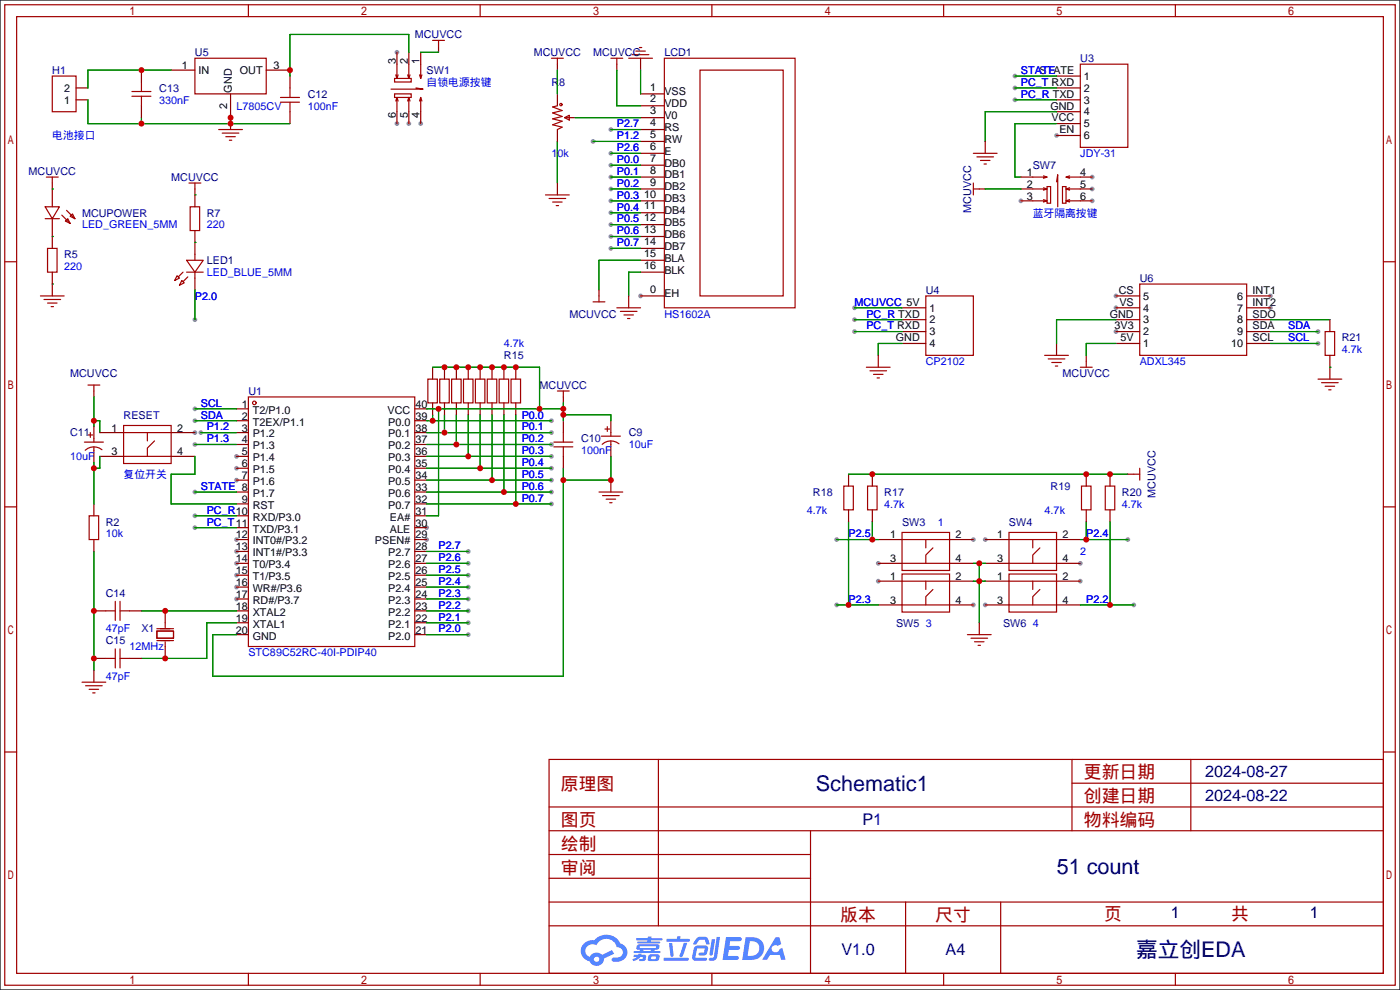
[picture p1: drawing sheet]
<svg xmlns="http://www.w3.org/2000/svg" width="299mm" height="212mm" viewBox="0 0 299 212" stroke-linecap="round" stroke-linejoin="round" font-family="sans-serif">
<path d="M0 0h299.2v211.6h-299.2z" fill="#fff" stroke="#000" stroke-width=".25"/>
<g fill="#999">
<circle cx="50.5" cy="97.5" r=".51"/>
<circle cx="50.5" cy="100.1" r=".51"/>
<circle cx="50.5" cy="102.6" r=".51"/>
<circle cx="50.5" cy="115.3" r=".51"/>
<circle cx="50.5" cy="117.9" r=".51"/>
<circle cx="50.5" cy="120.4" r=".51"/>
<circle cx="50.5" cy="122.9" r=".51"/>
<circle cx="50.5" cy="125.5" r=".51"/>
<circle cx="50.5" cy="128" r=".51"/>
<circle cx="91.2" cy="115.3" r=".51"/>
<circle cx="91.2" cy="112.8" r=".51"/>
<circle cx="225.8" cy="29" r=".51"/>
<circle cx="271.5" cy="63.2" r=".51"/>
<circle cx="271.5" cy="65.8" r=".51"/>
<circle cx="238.5" cy="63.2" r=".51"/>
<circle cx="238.5" cy="65.8" r=".51"/>
<circle cx="238.5" cy="70.9" r=".51"/>
<circle cx="84.8" cy="11.2" r=".51"/>
<circle cx="89.9" cy="26.4" r=".51"/>
<circle cx="87.4" cy="26.4" r=".51"/>
<circle cx="84.8" cy="26.4" r=".51"/>
<circle cx="136.9" cy="63.2" r=".51"/>
<circle cx="41.7" cy="92.5" r=".51"/>
<circle cx="208" cy="115.3" r=".51"/>
<circle cx="187.7" cy="120.4" r=".51"/>
<circle cx="187.7" cy="124.2" r=".51"/>
<circle cx="208" cy="129.3" r=".51"/>
<circle cx="210.6" cy="115.3" r=".51"/>
<circle cx="230.9" cy="120.4" r=".51"/>
<circle cx="230.9" cy="124.2" r=".51"/>
<circle cx="210.6" cy="129.3" r=".51"/>
<circle cx="218.2" cy="42.9" r=".51"/>
<circle cx="233.4" cy="37.8" r=".51"/>
<circle cx="233.4" cy="40.4" r=".51"/>
<circle cx="233.4" cy="42.9" r=".51"/>
<circle cx="182.6" cy="65.8" r=".51"/>
<circle cx="182.6" cy="68.3" r=".51"/>
<circle cx="182.6" cy="70.9" r=".51"/>
<circle cx="41.7" cy="110.2" r=".51"/>
<circle cx="41.7" cy="112.8" r=".51"/>
<circle cx="281.7" cy="73.4" r=".51"/>
<circle cx="281.7" cy="70.9" r=".51"/>
<circle cx="41.7" cy="87.4" r=".51"/>
<circle cx="41.7" cy="89.9" r=".51"/>
<circle cx="41.7" cy="105.2" r=".51"/>
<circle cx="216.9" cy="16.3" r=".51"/>
<circle cx="216.9" cy="18.8" r=".51"/>
<circle cx="216.9" cy="21.3" r=".51"/>
<circle cx="117.9" cy="89.9" r=".51"/>
<circle cx="117.9" cy="92.5" r=".51"/>
<circle cx="117.9" cy="95" r=".51"/>
<circle cx="117.9" cy="97.5" r=".51"/>
<circle cx="117.9" cy="100.1" r=".51"/>
<circle cx="117.9" cy="102.6" r=".51"/>
<circle cx="117.9" cy="105.2" r=".51"/>
<circle cx="117.9" cy="107.7" r=".51"/>
<circle cx="130.6" cy="35.3" r=".51"/>
<circle cx="130.6" cy="37.8" r=".51"/>
<circle cx="130.6" cy="40.4" r=".51"/>
<circle cx="130.6" cy="42.9" r=".51"/>
<circle cx="130.6" cy="45.5" r=".51"/>
<circle cx="130.6" cy="48" r=".51"/>
<circle cx="130.6" cy="50.5" r=".51"/>
<circle cx="130.6" cy="53.1" r=".51"/>
<circle cx="130.6" cy="32.8" r=".51"/>
<circle cx="126.7" cy="30.2" r=".51"/>
<circle cx="130.6" cy="27.7" r=".51"/>
<circle cx="100.1" cy="117.9" r=".51"/>
<circle cx="100.1" cy="120.4" r=".51"/>
<circle cx="100.1" cy="122.9" r=".51"/>
<circle cx="100.1" cy="125.5" r=".51"/>
<circle cx="100.1" cy="128" r=".51"/>
<circle cx="100.1" cy="130.6" r=".51"/>
<circle cx="100.1" cy="133.1" r=".51"/>
<circle cx="100.1" cy="135.6" r=".51"/>
<circle cx="41.7" cy="68.3" r=".51"/>
<circle cx="178.8" cy="115.3" r=".51"/>
<circle cx="178.8" cy="129.3" r=".51"/>
<circle cx="241" cy="115.3" r=".51"/>
<circle cx="242.3" cy="129.3" r=".51"/>
<circle cx="41.7" cy="95" r=".51"/>
<circle cx="42.9" cy="92.5" r=".51"/>
</g>
<g fill="none" stroke="#a10000" stroke-width=".25">
<path d="M1 1h297.2v209.6h-297.2zM3.6 3.6h292.1v204.4h-292.1zM53.1 1v2.6M102.6 1v2.6M152.1 1v2.6M201.7 1v2.6M251.2 1v2.6M1 55.9h2.6M295.7 55.9h2.5M1 108.3h2.6M295.7 108.3h2.5M1 160.7h2.6"/>
<path d="M117.3 162.3h178.4v45.7h-178.4zM117.3 177.5h178.4M117.3 172.5h178.4M140.7 162.3v35.6M173.2 177.5v30.5M229.1 162.3v15.2M229.1 167.4h66.6M254.5 162.3v15.2M295.7 160.7h2.5M117.3 182.6h55.9M117.3 197.9h178.4M117.3 192.8h178.4"/>
<path d="M117.3 187.7h55.9M193.5 192.8v15.2M213.9 192.8v15.2M53.1 208v2.6M102.6 208v2.6M152.1 208v2.6M201.7 208v2.6M251.2 208v2.6"/>
</g>
<g fill="#5487ff">
<path d="M155.2 200.3h2.6a.48 .48 0 0 1 .7 .4 .48 .48 0 0 1-.6 .4h-1.8l-.2 1.1h1.9a.43 .43 0 0 1 .4 .4 .43 .43 0 0 1-.5 .4h-1.9l-.2 1.3h1.7a.45 .45 0 0 1 .5 .2 .45 .45 0 0 1-.1 .6h-3.3z"/>
<path d="M165.7 200.3h.9l.4 1.5-.8 .3a.84 .84 0 0 0-1.2 .3 .84 .84 0 0 0 .4 1.1 .84 .84 0 0 0 1.1-.4l.1-.2 .6-.3 .7 2.5h-1l-.2-1h-2.1l-.6 1h-1.1z"/>
<path d="M152.1 200.8h.7l-.5 3.1a.36 .36 0 0 1-.3 .3 .36 .36 0 0 1-.4-.3z"/>
<path d="M153.2 200.2h.7l-.6 4.3a1.13 1.13 0 0 1-1.8 .6l.2-.4h.7l.2-.2z"/>
<path d="M148.9 200.6l.6-.4h1a.77 .77 0 0 1 .9 .5l.3 1-.2 .2h-.5l-.3-.9-.2-.2-1 .1-.7 1-.6-.1-.1-.2z"/>
<path d="M148.4 202.4l.6-.3h1.7a.81 .81 0 0 1 .7 .5 .81 .81 0 0 1-.2 .8 .81 .81 0 0 1-.9 .8h-.7a.32 .32 0 0 1-.3-.3 .32 .32 0 0 1 .4-.3h.7l.2-.9-1.6 .1-.4 1.8 2.2 .1a.32 .32 0 0 1 .3 .4 .32 .32 0 0 1-.4 .2h-2.2l-.5-.3-.1-.5z"/>
<path d="M141.9 204.7h5a.33 .33 0 0 1 .3 .3 .33 .33 0 0 1-.3 .3h-4.9l-.2-.1z"/>
<path d="M146.1 201.5h.8l-.7 2a.98 .98 0 0 1-.7 1.1l-.3-.3z"/>
<path d="M143 201.6h.7l.3 2.5a.34 .34 0 0 1-.3 .4 .34 .34 0 0 1-.4-.3z"/>
<path d="M142.5 200.7h2.1l.3-.6h.6l-.1 .6h1.7a.32 .32 0 0 1 .4 .3 .32 .32 0 0 1-.4 .3h-4.5l-.2-.2z"/>
<path d="M135.5 204.1h.9l.1-.3h.6v.3h.8a.82 .82 0 0 1-.5 1.3h-.8v-.4l.7-.1 .1-.3a.68 .68 0 0 0-1 .4l-1.1 .4-.1-.4 .9-.5h-.7z"/>
<path d="M136 200.5h2.4l.1-.3h.7v.3h2.2l.2 .3-.2 .2h-2.3v.2h1.8l.2 .3-.2 .1h-4.5l-.1-.4h2l.1-.2h-2.3l-.1-.2z"/>
<path d="M159.4 200.3l-.8 4.9h1.7a2.5 2.5 0 0 0 3-2.5 2.5 2.5 0 0 0-3.1-2.4zM160.3 201.1a1.61 1.61 0 0 1 2 1.5 1.61 1.61 0 0 1-1.8 1.7h-.7z"/>
<path d="M136.2 202a.55 .55 0 0 0-.2 .8 .55 .55 0 0 0 .7 .2l.1 .3h-1.3v.3l5.4 .1 .3-.2-.2-.2h-1.2l.2-.3a.7 .7 0 0 0 .8-.3 .7 .7 0 0 0 0-.8l-4.2-.1zM136.8 202.3l3.3-.1 .1 .1-.2 .3h-3.2zM137.5 203h1.7l-.2 .3h-1.4z"/>
<path d="M138.6 204.2a1.05 1.05 0 0 0 0 1.2 2.91 2.91 0 0 0 2.2-.2 .98 .98 0 0 0 0-1.2h-1.6zM139.2 204.5l.9-.1 .1 .4-.2 .2-.8-.1z"/>
<path d="M124.9 201.6a2.23 2.23 0 0 0-.7 2.3 2.23 2.23 0 0 0 1.8 1.6 1.58 1.58 0 0 0 1.8 .9 1.58 1.58 0 0 0 1.3-1.5l2.2-1.1-.5-.7-2.1 1a1.65 1.65 0 0 0-2.7 .4 1.45 1.45 0 0 1-.8-1.9 1.45 1.45 0 0 1 2-.7l.3 .1a2.3 2.3 0 0 1 2.3-1.3 2.3 2.3 0 0 1 2 1.7 1.12 1.12 0 0 1 1.3 1 1.12 1.12 0 0 1-1.1 1.2h-.7a.45 .45 0 0 0-.6 .4 .45 .45 0 0 0 .5 .5 2.21 2.21 0 0 0 2.2-.5 2.21 2.21 0 0 0 .5-2.3 2.13 2.13 0 0 0-1.3-1.1 3.3 3.3 0 0 0-5.6-.7l-1.1 .1zM127 205a.57 .57 0 0 1 1.1 0 .57 .57 0 0 1-1.1 0z"/>
</g>
<g fill="none" stroke="#a10000" stroke-width=".25">
<path d="M11.2 16.3h5.1v7.6h-5.1zM28.2 19.6h4.1M30.2 17.5v2.1M41.7 12.4h15.2v7.7h-15.2zM62 18.8v2M84.3 16.8h3.6v.7h-3.6zM84.8 13.7v3.1l-.2-.8M85.1 16l-.3 .8M87.4 13.7v3.1l-.3-.8M87.6 16l-.2 .8M88.9 18.8l1.5 .3h-6.8M89.9 13.7v3.1l-.2-.8"/>
<path d="M90.2 16l-.3 .8M92.5 8.6h2.5M93.7 8.6v1.3M117.9 12.4h2.5M119.1 12.4v1.3M130.6 12.4h2.5M131.8 12.4v1.3M134.4 12.4h5M135.1 11.7h3.6M135.9 10.9h2M136.7 10.2h.5M142 12.4h27.9v53.4h-27.9z"/>
<path d="M149.6 15h17.8v48.2h-17.8zM230.9 13.7h10.1v17.8h-10.1zM9.9 37.8h2.5M11.2 37.8v1.3M28.2 20.6h4.1M30.2 20.6v2M40.4 39.1h2.5M41.7 39.1v1.3M46.7 27.7h5.1M47.5 28.4h3.6M48.3 29.2h2M49 30h.5"/>
<path d="M59.9 20.8h4.1M59.9 21.8h4.1M62 21.8v2.1M84.3 20.1h3.6v.7h-3.6zM84.6 21.6l.2-.8v3.1M84.8 20.8l.3 .8M87.1 21.6l.3-.8v3.1M87.4 20.8l.2 .8M89.7 21.6l.2-.8v3.1M89.9 20.8l.3 .8M119.1 22.6l-1 .3 2 .7-2 .5 2 .8-2 .5 2 .5-2 .8 2 .5-1 .5M120.6 25.1l1.1-.5v1.1z"/>
<path d="M120.6 25.1h1.1M208 32.8h5.1M208 39.1v2.6M208.8 33.5h3.5M209.5 34.3h2.1M210.3 35.1h.5M220.7 37.8h3.1l-.8 .3M223 37.6l.8 .2M223.8 39.9h.7v3.5h-.7zM225.8 38.9l.3-1.6v6.9M227.1 39.9h.7v3.5h-.7zM228.6 37.6l-.8 .2"/>
<path d="M230.9 37.8h-3.1l.8 .3M9.7 44.2h3l-1.5 2.5zM9.7 46.7h3M10.2 53.1h2v5.1h-2zM13.2 46l1.8 1.8M14 47.2l.5-.5 .5 1.1zM14.2 45l1.8 1.7M15.5 45.7l.5 1-1-.5zM37.8 58.9l.6 .5-1.1 .5zM38.9 59.9l.5 .6-1 .5zM39.1 58.2l-1 1M39.9 55.6h3.5l-1.7 2.6z"/>
<path d="M39.9 58.2h3.5M40.1 59.2l-1 1M40.6 44.2h2.1v5.1h-2.1zM41.7 54.4v1.2M41.7 58.2v1.2M116.6 41.7h5.1M117.3 42.4h3.6M118.1 43.2h2M118.9 43.9h.5M208 40.4h1.3M220.7 40.4h3.1l-.8 .2M220.7 42.9h3.1l-.8 .3"/>
<path d="M223 40.1l.8 .3M223 42.7l.8 .2M228.6 40.1l-.8 .3M228.6 42.7l-.8 .2M230.9 40.4h-3.1l.8 .2M230.9 42.9h-3.1l.8 .3M8.6 63.2h5.1M9.4 64h3.6M10.2 64.8h2M10.9 65.5h.5M126.7 64.5h2.6M128 63.2v1.3"/>
<path d="M131.8 65.8h5.1M132.6 66.5h3.5M133.3 67.3h2.1M134.1 68.1h.5M185.2 78.5h5M185.9 79.2h3.6M197.9 63.2h10.1v12.7h-10.1zM223.3 75.9h5M224 76.7h3.6M224.8 77.5h2M225.6 78.2h.5M230.9 78.5h2.5"/>
<path d="M232.2 77.2v1.3M243.6 60.7h22.8v15.2h-22.8zM283.2 70.9h2v5h-2zM18 94.5h4.1M18.8 82.3h2.5M18.8 93h1M19.3 92.5v1M20.1 82.3v1.3M20.1 93.7v.8M20.1 95.5v.8M21.8 96.1a2.74 2.74 0 0 0-3.6 .1M26.4 90.9h10.2v8.2h-10.2z"/>
<path d="M26.4 92.5h10.2M26.4 97.5h10.2M31.5 92.5v1.7M33 94.2l-1.5 1.6v1.7M53.1 84.8h35.5v53.4h-35.5zM91.4 81h2.1v5.1h-2.1zM94 81h2v5.1h-2zM96.5 81h2.1v5.1h-2.1zM99.1 81h2v5.1h-2zM101.6 81h2v5.1h-2zM104.1 81h2.1v5.1h-2.1zM106.7 81h2v5.1h-2z"/>
<path d="M109.2 81h2.1v5.1h-2.1zM118.4 94.5h4M118.4 95.5h4M119.1 83.6h2.6M120.4 83.6v1.2M120.4 92.5v2M120.4 95.5v2M128.5 93.2h4.1M129.3 91.7h1M129.8 91.2v1M130.6 92.5v.7M130.6 94.2v.8"/>
<path d="M132.3 94.8a2.74 2.74 0 0 0-3.6 .2M186.7 80h2M187.5 80.8h.5M281.7 81h5.1M282.4 81.8h3.6M283.2 82.5h2M284 83.3h.5M19 110.2h2.1v5.1h-2.1zM128 105.2h5.1M128.8 105.9h3.5M129.5 106.7h2.1M130.3 107.4h.5"/>
<path d="M180.3 103.9h2.1v5.1h-2.1zM185.4 103.9h2.1v5.1h-2.1zM192.8 113.8h10.1v8.1h-10.1zM192.8 115.3h10.1M197.9 115.3v1.8M199.4 117.1l-1.5 1.5v1.8M215.6 113.8h10.2v8.1h-10.2zM215.6 115.3h10.2M220.7 115.3v1.8M222.2 117.1l-1.5 1.5v1.8M231.1 103.9h2.1v5.1h-2.1zM236.2 103.9h2.1v5.1h-2.1z"/>
<path d="M242.3 101.3h1.3M243.6 100.1v2.5M22.6 130.6h2M24.6 128.5v4.1M24.6 138.7v4M25.7 130.6h2M25.7 128.5v4.1M25.7 138.7v4M33.5 134.9h3.6v1.5h-3.6zM33.5 134.4h3.6M33.5 136.9h3.6M35.3 133.1v1"/>
<path d="M35.3 137.2v1M192.8 122.7h10.1v8.1h-10.1zM192.8 120.4h10.1M192.8 124.2h10.1M192.8 129.3h10.1M197.9 124.2v1.8M199.4 126l-1.5 1.5v1.8M206.8 135.6h5M207.5 136.4h3.6M208.3 137.2h2M209 137.9h.5M215.6 122.7h10.2v8.1h-10.2z"/>
<path d="M215.6 120.4h10.2M215.6 124.2h10.2M215.6 129.3h10.2M220.7 124.2v1.8M222.2 126l-1.5 1.5v1.8M17.5 145.8h5.1M18.3 146.6h3.5M19 147.3h2.1M19.8 148.1h.5M22.6 140.7h2M25.7 140.7h2"/>
<circle cx="119.9" cy="22.4" r=".25"/>
<circle cx="54.4" cy="86.1" r=".38"/>
</g>
<g fill="none" stroke="#870000" stroke-width=".25">
<path d="M16.3 18.8h2.5M30.2 15v2.5M36.6 15h5.1M56.9 15h5.1M62 16.3v2.5M84.8 11.2v2.5M87.4 11.2v2.5M89.9 11.2v2.5M93.7 9.9v1.3M119.1 13.7v1.3M131.8 13.7v1.3M136.9 12.4v2.6"/>
<path d="M225.8 18.8h5.1M225.8 16.3h5.1M11.2 39.1v5.1M16.3 21.3h2.5M30.2 22.6v2.5M49.3 20.1v7.6M62 23.9v2.5M84.8 23.9v2.5M87.4 23.9v2.5M89.9 23.9v2.5M119.1 20.1v2.5M119.1 27.7v2.5"/>
<path d="M119.1 39.1v2.6M121.7 25.1h1.2M136.9 37.8h5.1M136.9 35.3h5.1M136.9 32.8h5.1M136.9 30.2h5.1M136.9 27.7h5.1M136.9 25.1h5.1M136.9 22.6h5.1M136.9 20.1h5.1M210.6 30.2v2.6M218.2 37.8h2.5"/>
<path d="M225.8 29h5.1M225.8 26.4h5.1M225.8 23.9h5.1M225.8 21.3h5.1M230.9 37.8h2.5M11.2 46.7v6.4M11.2 58.2v5M41.7 40.4v3.8M41.7 49.3v5.1M41.7 59.4v2.6M136.9 58.2h5.1M136.9 55.6h5.1"/>
<path d="M136.9 53.1h5.1M136.9 50.5h5.1M136.9 48h5.1M136.9 45.5h5.1M136.9 42.9h5.1M136.9 40.4h5.1M209.3 40.4h1.3M218.2 42.9h2.5M218.2 40.4h2.5M230.9 42.9h2.5M230.9 40.4h2.5M92.5 78.5v2.5"/>
<path d="M95 78.5v2.5M97.5 78.5v2.5M100.1 78.5v2.5M102.6 78.5v2.5M105.2 78.5v2.5M107.7 78.5v2.5M110.2 78.5v2.5M128 62v1.2M134.4 63.2v2.6M136.9 63.2h5.1M187.7 75.9v2.6M192.8 73.4h5.1"/>
<path d="M192.8 70.9h5.1M192.8 68.3h5.1M192.8 65.8h5.1M225.8 73.4v2.5M232.2 75.9v1.3M238.5 73.4h5.1M238.5 70.9h5.1M238.5 68.3h5.1M238.5 65.8h5.1M238.5 63.2h5.1M266.4 73.4h5.1M266.4 70.9h5.1"/>
<path d="M266.4 68.3h5.1M266.4 65.8h5.1M266.4 63.2h5.1M284.2 68.3v2.6M284.2 75.9v5.1M20.1 83.6v1.2M20.1 91.2v2.5M20.1 96.3v2.5M21.3 92.5h5.1M21.3 97.5h5.1M36.6 92.5h5.1M36.6 97.5h5.1"/>
<path d="M50.5 87.4h2.6M50.5 89.9h2.6M50.5 92.5h2.6M50.5 95h2.6M50.5 97.5h2.6M88.6 87.4h2.6M88.6 89.9h2.6M88.6 92.5h2.6M88.6 95h2.6M88.6 97.5h2.6M92.5 86.1v2.5M95 86.1v2.5"/>
<path d="M97.5 86.1v2.5M100.1 86.1v2.5M102.6 86.1v2.5M105.2 86.1v2.5M107.7 86.1v2.5M110.2 86.1v2.5M120.4 84.8v1.3M120.4 89.9v2.6M120.4 97.5v2.6M130.6 89.9v2.6M130.6 95v2.5M20.1 107.7v2.5"/>
<path d="M20.1 115.3v2.6M50.5 100.1h2.6M50.5 102.6h2.6M50.5 105.2h2.6M50.5 107.7h2.6M50.5 110.2h2.6M50.5 112.8h2.6M50.5 115.3h2.6M50.5 117.9h2.6M88.6 100.1h2.6M88.6 102.6h2.6M88.6 105.2h2.6"/>
<path d="M88.6 107.7h2.6M88.6 110.2h2.6M88.6 112.8h2.6M88.6 115.3h2.6M88.6 117.9h2.6M130.6 102.6v2.6M181.4 101.3v2.6M181.4 109v2.5M186.4 101.3v2.6M186.4 109v2.5M187.7 115.3h5.1M202.9 115.3h5.1"/>
<path d="M210.6 115.3h5M225.8 115.3h5.1M232.2 101.3v2.6M232.2 109v2.5M237.2 101.3v2.6M237.2 109v2.5M241 101.3h1.3M20.1 130.6h2.5M27.7 130.6h2.5M35.3 130.6v2.5M35.3 138.2v2.5M50.5 120.4h2.6"/>
<path d="M50.5 122.9h2.6M50.5 125.5h2.6M50.5 128h2.6M50.5 130.6h2.6M50.5 133.1h2.6M50.5 135.6h2.6M88.6 120.4h2.6M88.6 122.9h2.6M88.6 125.5h2.6M88.6 128h2.6M88.6 130.6h2.6M88.6 133.1h2.6"/>
<path d="M88.6 135.6h2.6M187.7 120.4h5.1M187.7 124.2h5.1M187.7 129.3h5.1M202.9 120.4h5.1M202.9 124.2h5.1M202.9 129.3h5.1M209.3 133.1v2.5M210.6 120.4h5M210.6 124.2h5M210.6 129.3h5M225.8 120.4h5.1"/>
<path d="M225.8 124.2h5.1M225.8 129.3h5.1M20.1 143.3v2.5M20.1 140.7h2.5M27.7 140.7h2.5"/>
</g>
<g fill="none" stroke="#008700" stroke-width=".25">
<path d="M36.6 15h-17.8v3.8M87.4 11.2v-3.8h-25.4v8.9M89.9 11.2h3.8M119.1 15v5.1M131.8 15v7.6h5.1M136.9 15v5.1M216.9 16.3h8.9M216.9 18.8h8.9M18.8 21.3v5.1h43.2M30.2 25.1v1.3M49.3 25.1v1.3M119.1 30.2v8.9"/>
<path d="M122.9 25.1h14M126.7 30.2h10.2M130.6 37.8h6.3M130.6 35.3h6.3M130.6 32.8h6.3M130.6 27.7h6.3M216.9 21.3h8.9M225.8 26.4h-8.9v11.4h1.3M225.8 23.9h-15.2v6.3M11.2 40.4h.1M11.2 50.5h.1M41.7 41.7h.1"/>
<path d="M41.7 51.8h.1M130.6 40.4h6.3M130.6 42.9h6.3M130.6 45.5h6.3M130.6 48h6.3M130.6 50.5h6.3M130.6 53.1h6.3M136.9 55.6h-8.9v6.4M136.9 58.2h-2.5v5M210.6 40.4h7.6M11.2 60.7h.1M41.7 62v6.3"/>
<path d="M92.5 78.5h22.8v8.9M182.6 65.8h10.2M182.6 68.3h10.2M182.6 70.9h10.2M192.8 73.4h-5.1v2.5M238.5 68.3h-12.7v5.1M238.5 73.4h-6.3v2.5M271.5 68.3h12.7M271.5 70.9h10.2M271.5 73.4h10.2M284.2 78.5h.1M20.1 84.8v6.4"/>
<path d="M20.1 98.8v8.9M20.1 89.9h1.2v2.6M21.3 97.5v2.6h-1.2M41.7 89.9h8.8M41.7 87.4h8.8M41.7 97.5v3.8h-5.1v6.4h13.9M41.7 95h8.8M42.9 92.5h7.6M91.2 89.9h26.7M91.2 87.4h29.2M91.2 92.5h26.7M91.2 95h26.7"/>
<path d="M91.2 97.5h26.7M92.5 88.6v1.3M93.7 87.4v22.8h-2.5M95 88.6v3.9M97.5 88.6v6.4M100.1 88.6v8.9M102.6 88.6v11.5M105.2 88.6v14M107.7 88.6v16.6M110.2 88.6v19.1M120.4 88.6h10.2v1.3M120.4 86.1v3.8"/>
<path d="M130.6 97.5v5.1h-10.2M20.1 117.9v25.4M41.7 110.2h8.8M41.7 112.8h8.8M41.7 105.2h8.8M91.2 102.6h26.7M91.2 105.2h26.7M91.2 100.1h26.7M91.2 107.7h26.7M91.2 117.9h8.9M120.4 100.1v44.4h-74.9v-8.9h5M178.8 115.3h8.9"/>
<path d="M181.4 101.3h59.6M181.4 111.5v17.8M186.4 111.5v3.8M230.9 115.3h10.1M232.2 111.5v3.8M237.2 111.5v17.8M30.2 130.6h20.3M50.5 133.1h-6.3v7.6h-14M91.2 135.6h8.9M91.2 130.6h8.9M91.2 133.1h8.9M91.2 120.4h8.9"/>
<path d="M91.2 122.9h8.9M91.2 125.5h8.9M91.2 128h8.9M178.8 129.3h8.9M208 120.4h2.6M208 124.2h2.6M209.3 120.4v12.7M230.9 129.3h11.4"/>
</g>
<g fill="#c00">
<circle cx="130.6" cy="102.6" r=".63"/>
<circle cx="120.4" cy="102.6" r=".63"/>
<circle cx="20.1" cy="130.6" r=".63"/>
<circle cx="20.1" cy="140.7" r=".63"/>
<circle cx="35.3" cy="130.6" r=".63"/>
<circle cx="35.3" cy="140.7" r=".63"/>
<circle cx="20.1" cy="89.9" r=".63"/>
<circle cx="30.2" cy="15" r=".63"/>
<circle cx="49.3" cy="26.4" r=".63"/>
<circle cx="30.2" cy="26.4" r=".63"/>
<circle cx="49.3" cy="25.1" r=".63"/>
<circle cx="20.1" cy="100.1" r=".63"/>
<circle cx="92.5" cy="89.9" r=".63"/>
<circle cx="95" cy="92.5" r=".63"/>
<circle cx="97.5" cy="95" r=".63"/>
<circle cx="100.1" cy="97.5" r=".63"/>
<circle cx="102.6" cy="100.1" r=".63"/>
<circle cx="105.2" cy="102.6" r=".63"/>
<circle cx="107.7" cy="105.2" r=".63"/>
<circle cx="110.2" cy="107.7" r=".63"/>
<circle cx="186.4" cy="115.3" r=".63"/>
<circle cx="181.4" cy="129.3" r=".63"/>
<circle cx="232.2" cy="115.3" r=".63"/>
<circle cx="237.2" cy="129.3" r=".63"/>
<circle cx="209.3" cy="120.4" r=".63"/>
<circle cx="209.3" cy="124.2" r=".63"/>
<circle cx="186.4" cy="101.3" r=".63"/>
<circle cx="232.2" cy="101.3" r=".63"/>
<circle cx="237.2" cy="101.3" r=".63"/>
<circle cx="62" cy="15" r=".63"/>
<circle cx="93.7" cy="87.4" r=".63"/>
<circle cx="115.3" cy="87.4" r=".63"/>
<circle cx="120.4" cy="87.4" r=".63"/>
<circle cx="120.4" cy="88.6" r=".63"/>
<circle cx="110.2" cy="78.5" r=".63"/>
<circle cx="107.7" cy="78.5" r=".63"/>
<circle cx="105.2" cy="78.5" r=".63"/>
<circle cx="102.6" cy="78.5" r=".63"/>
<circle cx="100.1" cy="78.5" r=".63"/>
<circle cx="97.5" cy="78.5" r=".63"/>
<circle cx="95" cy="78.5" r=".63"/>
</g>
<g font-size="4.6" fill="#000080">
<text x="174.4" y="169">Schematic1</text>
<text x="225.8" y="186.8">51 count</text>
<text x="242.8" y="204.6">嘉立创EDA</text>
</g>
<g font-size="3.8" fill="#a00000">
<text x="231.6" y="166.4">更新日期</text>
<text x="119.9" y="168.9">原理图</text>
<text x="231.6" y="171.5">创建日期</text>
<text x="119.9" y="176.5">图页</text>
<text x="231.6" y="176.5">物料编码</text>
<text x="119.9" y="181.6">绘制</text>
<text x="119.9" y="186.7">审阅</text>
<text x="179.6" y="196.9">版本</text>
<text x="199.9" y="196.9">尺寸</text>
<text x="236" y="196.6">页</text>
<text x="263.1" y="196.6">共</text>
</g>
<g font-size="3.5" fill="#000080">
<text x="257.6" y="166.1">2024-08-27</text>
<text x="257.6" y="171.1">2024-08-22</text>
<text x="184.3" y="176.2">P1</text>
<text x="250.2" y="196.3">1</text>
<text x="280" y="196.3">1</text>
<text x="179.8" y="204.2">V1.0</text>
<text x="202.1" y="204.2">A4</text>
</g>
<g font-size="2.3" fill="#000080">
<text x="41.7" y="12">U5</text>
<text x="88.7" y="8.2">MCUVCC</text>
<text x="114.1" y="12">MCUVCC</text>
<text x="126.8" y="12">MCUVCC</text>
<text x="142" y="12">LCD1</text>
<text x="11.2" y="15.8">H1</text>
<text x="91.2" y="15.8">SW1</text>
<text x="230.9" y="13.3">U3</text>
<text x="34" y="19.6">C13</text>
<text x="65.8" y="20.9">C12</text>
<text x="117.9" y="18.3">R8</text>
<text x="6.1" y="37.4">MCUVCC</text>
<text x="36.6" y="38.7">MCUVCC</text>
<text x="220.7" y="36.1">SW7</text>
<text x="17.5" y="46.3">MCUPOWER</text>
<text x="44.2" y="46.3">R7</text>
<text x="207.6" y="45.5" transform="rotate(-90 207.6 45.5)">MCUVCC</text>
<text x="13.7" y="55.2">R5</text>
<text x="44.2" y="56.4">LED1</text>
<text x="197.9" y="62.8">U4</text>
<text x="243.6" y="60.2">U6</text>
<text x="121.7" y="67.9">MCUVCC</text>
<text x="107.7" y="76.8">R15</text>
<text x="286.8" y="72.9">R21</text>
<text x="15" y="80.6">MCUVCC</text>
<text x="115.3" y="83.1">MCUVCC</text>
<text x="227.1" y="80.6">MCUVCC</text>
<text x="26.4" y="89.5">RESET</text>
<text x="53.1" y="84.4">U1</text>
<text x="15" y="93.3">C11</text>
<text x="124.2" y="94.5">C10</text>
<text x="134.4" y="93.3">C9</text>
<text x="173.7" y="106">R18</text>
<text x="189" y="106">R17</text>
<text x="224.5" y="104.7">R19</text>
<text x="239.8" y="106">R20</text>
<text x="246.9" y="106.4" transform="rotate(-90 246.9 106.4)">MCUVCC</text>
<text x="22.6" y="112.3">R2</text>
<text x="192.8" y="112.3">SW3</text>
<text x="215.6" y="112.3">SW4</text>
<text x="22.6" y="127.6">C14</text>
<text x="22.6" y="137.7">C15</text>
<text x="30.2" y="135.2">X1</text>
<text x="191.5" y="133.9">SW5</text>
<text x="214.4" y="133.9">SW6</text>
</g>
<g font-size="2.3">
<text x="38.8" y="14.8">1</text>
<text x="42.4" y="15.8">IN</text>
<text x="51.3" y="15.8">OUT</text>
<text x="58.4" y="14.8">3</text>
<text x="84.6" y="13.7" transform="rotate(-90 84.6 13.7)">3</text>
<text x="87.1" y="13.7" transform="rotate(-90 87.1 13.7)">2</text>
<text x="89.7" y="13.7" transform="rotate(-90 89.7 13.7)">1</text>
<text x="222.2" y="15.8">STATE</text>
<text x="231.6" y="17.1">1</text>
<text x="13.7" y="22.1">1</text>
<text x="13.7" y="19.6">2</text>
<text x="48.6" y="23.4" transform="rotate(-90 48.6 23.4)">2</text>
<text x="49.6" y="19.8" transform="rotate(-90 49.6 19.8)">GND</text>
<text x="138.9" y="21.9">2</text>
<text x="138.9" y="19.3">1</text>
<text x="142" y="22.9">VDD</text>
<text x="142" y="20.4">VSS</text>
<text x="224.5" y="23.4">GND</text>
<text x="231.6" y="22.1">3</text>
<text x="231.6" y="19.6">2</text>
<text x="84.6" y="25.2" transform="rotate(-90 84.6 25.2)">6</text>
<text x="87.1" y="25.2" transform="rotate(-90 87.1 25.2)">5</text>
<text x="89.7" y="25.2" transform="rotate(-90 89.7 25.2)">4</text>
<text x="138.9" y="29.5">5</text>
<text x="138.9" y="27">4</text>
<text x="138.9" y="24.4">3</text>
<text x="142" y="28">RS</text>
<text x="142" y="25.4">V0</text>
<text x="224.7" y="26">VCC</text>
<text x="226.4" y="28.5">EN</text>
<text x="231.6" y="29.8">6</text>
<text x="231.6" y="27.2">5</text>
<text x="231.6" y="24.7">4</text>
<text x="138.9" y="34.6">7</text>
<text x="138.9" y="32">6</text>
<text x="142" y="35.6">DB0</text>
<text x="142" y="33.1">E</text>
<text x="142" y="30.5">RW</text>
<text x="138.9" y="39.7">9</text>
<text x="138.9" y="37.1">8</text>
<text x="142" y="40.7">DB2</text>
<text x="142" y="38.1">DB1</text>
<text x="219.4" y="37.6">1</text>
<text x="219.4" y="40.2">2</text>
<text x="230.9" y="37.6">4</text>
<text x="230.9" y="40.2">5</text>
<text x="137.7" y="47.3">12</text>
<text x="137.7" y="44.7">11</text>
<text x="137.7" y="42.2">10</text>
<text x="142" y="45.8">DB4</text>
<text x="142" y="43.2">DB3</text>
<text x="219.4" y="42.7">3</text>
<text x="230.9" y="42.7">6</text>
<text x="137.7" y="52.4">14</text>
<text x="137.7" y="49.8">13</text>
<text x="142" y="53.4">DB7</text>
<text x="142" y="50.8">DB6</text>
<text x="142" y="48.3">DB5</text>
<text x="137.7" y="57.4">16</text>
<text x="137.7" y="54.9">15</text>
<text x="142" y="58.5">BLK</text>
<text x="142" y="55.9">BLA</text>
<text x="138.9" y="62.5">0</text>
<text x="142" y="63.5">EH</text>
<text x="239.1" y="62.8">CS</text>
<text x="239.2" y="65.3">VS</text>
<text x="244.3" y="64.1">5</text>
<text x="264.4" y="64.1">6</text>
<text x="267.7" y="62.8">INT1</text>
<text x="267.7" y="65.3">INT2</text>
<text x="198.6" y="71.7">3</text>
<text x="198.6" y="69.1">2</text>
<text x="198.6" y="66.6">1</text>
<text x="237.2" y="67.9">GND</text>
<text x="238.2" y="70.4">3V3</text>
<text x="244.3" y="66.6">4</text>
<text x="244.3" y="69.1">3</text>
<text x="244.3" y="71.7">2</text>
<text x="264.4" y="66.6">7</text>
<text x="264.4" y="69.1">8</text>
<text x="264.4" y="71.7">9</text>
<text x="267.7" y="67.9">SDO</text>
<text x="267.7" y="70.4">SDA</text>
<text x="191.5" y="72.9">GND</text>
<text x="198.6" y="74.2">4</text>
<text x="239.5" y="72.9">5V</text>
<text x="244.3" y="74.2">1</text>
<text x="263.1" y="74.2">10</text>
<text x="267.7" y="72.9">SCL</text>
<text x="51.7" y="87.1">1</text>
<text x="51.7" y="89.7">2</text>
<text x="54" y="88.4">T2/P1.0</text>
<text x="82.8" y="88.4">VCC</text>
<text x="88.8" y="89.7">39</text>
<text x="88.8" y="87.1">40</text>
<text x="23.9" y="92.2">1</text>
<text x="37.8" y="92.2">2</text>
<text x="51.7" y="92.2">3</text>
<text x="51.7" y="94.8">4</text>
<text x="54" y="91">T2EX/P1.1</text>
<text x="54" y="93.5">P1.2</text>
<text x="83" y="93.5">P0.1</text>
<text x="83" y="91">P0.0</text>
<text x="88.8" y="94.8">37</text>
<text x="88.8" y="92.2">38</text>
<text x="23.9" y="97.3">3</text>
<text x="37.8" y="97.3">4</text>
<text x="51.7" y="97.3">5</text>
<text x="51.7" y="99.8">6</text>
<text x="54" y="96">P1.3</text>
<text x="54" y="98.6">P1.4</text>
<text x="54" y="101.1">P1.5</text>
<text x="83" y="101.1">P0.4</text>
<text x="83" y="98.6">P0.3</text>
<text x="83" y="96">P0.2</text>
<text x="88.8" y="99.8">35</text>
<text x="88.8" y="97.3">36</text>
<text x="51.7" y="102.4">7</text>
<text x="51.7" y="107.5">9</text>
<text x="54" y="103.7">P1.6</text>
<text x="54" y="106.2">P1.7</text>
<text x="83" y="106.2">P0.6</text>
<text x="83" y="103.7">P0.5</text>
<text x="88.8" y="107.5">32</text>
<text x="88.8" y="104.9">33</text>
<text x="88.8" y="102.4">34</text>
<text x="54" y="108.7">RST</text>
<text x="54" y="111.3">RXD/P3.0</text>
<text x="54" y="113.8">TXD/P3.1</text>
<text x="83" y="108.7">P0.7</text>
<text x="83.3" y="113.8">ALE</text>
<text x="83.3" y="111.3">EA#</text>
<text x="88.8" y="112.5">30</text>
<text x="88.8" y="110">31</text>
<text x="50.4" y="115.1">12</text>
<text x="50.4" y="117.6">13</text>
<text x="54" y="116.4">INT0#/P3.2</text>
<text x="54" y="118.9">INT1#/P3.3</text>
<text x="80.1" y="116.4">PSEN#</text>
<text x="83" y="118.9">P2.7</text>
<text x="88.8" y="117.6">28</text>
<text x="88.8" y="115.1">29</text>
<text x="190.2" y="115.1">1</text>
<text x="204.2" y="115.1">2</text>
<text x="213.1" y="115.1">1</text>
<text x="227.1" y="115.1">2</text>
<text x="50.4" y="120.2">14</text>
<text x="50.4" y="122.7">15</text>
<text x="50.4" y="125.2">16</text>
<text x="54" y="121.4">T0/P3.4</text>
<text x="54" y="124">T1/P3.5</text>
<text x="83" y="124">P2.5</text>
<text x="83" y="121.4">P2.6</text>
<text x="88.8" y="125.2">25</text>
<text x="88.8" y="122.7">26</text>
<text x="88.8" y="120.2">27</text>
<text x="190.2" y="120.2">3</text>
<text x="190.2" y="124">1</text>
<text x="204.2" y="120.2">4</text>
<text x="204.2" y="124">2</text>
<text x="213.1" y="120.2">3</text>
<text x="213.1" y="124">1</text>
<text x="227.1" y="120.2">4</text>
<text x="227.1" y="124">2</text>
<text x="50.4" y="127.8">17</text>
<text x="50.4" y="130.3">18</text>
<text x="54" y="126.5">WR#/P3.6</text>
<text x="54" y="129.1">RD#/P3.7</text>
<text x="54" y="131.6">XTAL2</text>
<text x="83" y="131.6">P2.2</text>
<text x="83" y="129.1">P2.3</text>
<text x="83" y="126.5">P2.4</text>
<text x="88.8" y="130.3">23</text>
<text x="88.8" y="127.8">24</text>
<text x="190.2" y="129.1">3</text>
<text x="204.2" y="129.1">4</text>
<text x="213.1" y="129.1">3</text>
<text x="227.1" y="129.1">4</text>
<text x="50.4" y="132.9">19</text>
<text x="50.4" y="135.4">20</text>
<text x="54" y="134.1">XTAL1</text>
<text x="54" y="136.7">GND</text>
<text x="83" y="136.7">P2.0</text>
<text x="83" y="134.1">P2.1</text>
<text x="88.8" y="135.4">21</text>
<text x="88.8" y="132.9">22</text>
</g>
<g font-size="2.3" fill="#00f">
<text x="218.2" y="15.8">STATE</text>
<text x="34" y="22.1">330nF</text>
<text x="50.5" y="23.4">L7805CV</text>
<text x="65.8" y="23.4">100nF</text>
<text x="91.2" y="18.3">自锁电源按键</text>
<text x="218.2" y="18.3">PC_T RXD</text>
<text x="218.2" y="20.9">PC_R TXD</text>
<text x="11.2" y="29.8">电池接口</text>
<text x="131.8" y="29.8">P1.2</text>
<text x="131.8" y="27.2">P2.7</text>
<text x="117.9" y="33.6">10k</text>
<text x="131.8" y="34.8">P0.0</text>
<text x="131.8" y="32.3">P2.6</text>
<text x="230.9" y="33.6">JDY-31</text>
<text x="131.8" y="37.4">P0.1</text>
<text x="131.8" y="39.9">P0.2</text>
<text x="131.8" y="42.5">P0.3</text>
<text x="131.8" y="45">P0.4</text>
<text x="131.8" y="47.5">P0.5</text>
<text x="220.7" y="46.3">蓝牙隔离按键</text>
<text x="17.5" y="48.8">LED_GREEN_5MM</text>
<text x="44.2" y="48.8">220</text>
<text x="131.8" y="50.1">P0.6</text>
<text x="131.8" y="52.6">P0.7</text>
<text x="13.7" y="57.7">220</text>
<text x="44.2" y="59">LED_BLUE_5MM</text>
<text x="41.7" y="64.1">P2.0</text>
<text x="182.6" y="65.3">MCUVCC 5V</text>
<text x="142" y="67.9">HS1602A</text>
<text x="185.2" y="67.9">PC_R TXD</text>
<text x="185.2" y="70.4">PC_T RXD</text>
<text x="275.3" y="70.4">SDA</text>
<text x="107.7" y="74.2">4.7k</text>
<text x="275.3" y="72.9">SCL</text>
<text x="286.8" y="75.5">4.7k</text>
<text x="197.9" y="78">CP2102</text>
<text x="243.6" y="78">ADXL345</text>
<text x="42.9" y="86.9">SCL</text>
<text x="42.9" y="89.5">SDA</text>
<text x="111.5" y="89.5">P0.0</text>
<text x="44.2" y="94.5">P1.3</text>
<text x="44.2" y="92">P1.2</text>
<text x="111.5" y="92">P0.1</text>
<text x="111.5" y="94.5">P0.2</text>
<text x="134.4" y="95.8">10uF</text>
<text x="15" y="98.3">10uF</text>
<text x="111.5" y="97.1">P0.3</text>
<text x="111.5" y="99.6">P0.4</text>
<text x="124.2" y="97.1">100nF</text>
<text x="26.4" y="102.2">复位开关</text>
<text x="42.9" y="104.7">STATE 8</text>
<text x="111.5" y="102.2">P0.5</text>
<text x="111.5" y="104.7">P0.6</text>
<text x="111.5" y="107.2">P0.7</text>
<text x="44.2" y="109.8">PC_R10</text>
<text x="44.2" y="112.3">PC_T11</text>
<text x="172.5" y="109.8">4.7k</text>
<text x="189" y="108.5">4.7k</text>
<text x="200.4" y="112.3">1</text>
<text x="223.3" y="109.8">4.7k</text>
<text x="239.8" y="108.5">4.7k</text>
<text x="22.6" y="114.9">10k</text>
<text x="93.7" y="117.4">P2.7</text>
<text x="93.7" y="119.9">P2.6</text>
<text x="181.4" y="114.9">P2.5</text>
<text x="230.9" y="118.7">2</text>
<text x="232.2" y="114.9">P2.4</text>
<text x="93.7" y="122.5">P2.5</text>
<text x="93.7" y="125">P2.4</text>
<text x="93.7" y="127.6">P2.3</text>
<text x="93.7" y="130.1">P2.2</text>
<text x="181.4" y="128.8">P2.3</text>
<text x="232.2" y="128.8">P2.2</text>
<text x="22.6" y="135.2">47pF</text>
<text x="93.7" y="132.6">P2.1</text>
<text x="93.7" y="135.2">P2.0</text>
<text x="197.9" y="133.9">3</text>
<text x="220.7" y="133.9">4</text>
<text x="27.7" y="139">12MHz</text>
<text x="53.1" y="140.3">STC89C52RC-40I-PDIP40</text>
<text x="22.6" y="145.3">47pF</text>
</g>
</svg>
